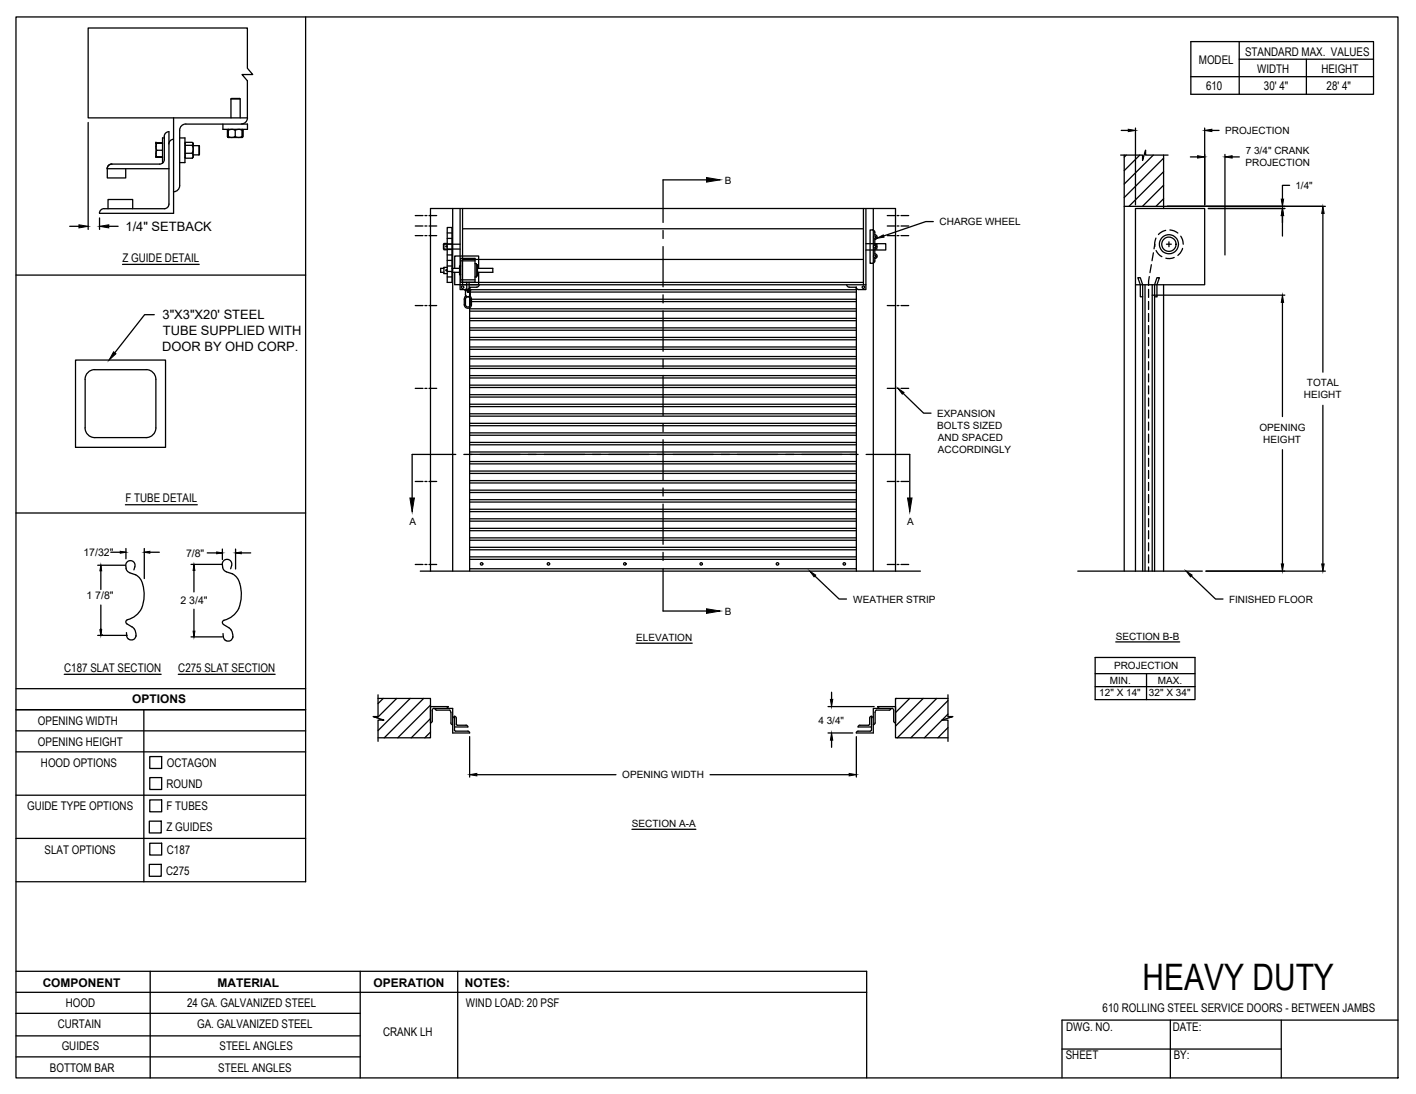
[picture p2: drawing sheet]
<svg xmlns="http://www.w3.org/2000/svg" width="279mm" height="216mm" viewBox="0 0 279 216" stroke-linecap="round" stroke-linejoin="round" font-family="sans-serif">
<!-- layer: ANNOTATIONS -->
<g fill="none" stroke="#000" stroke-width=".25">
<path d="M17.4 24.2v21.1M221.2 25.7h1.4M224 25.3v15.1M234.9 31h1.4M237.7 25.3v15.1M239.1 25.7h1.4M241.7 30.5v19.8M243.1 31h1.4M254.5 36.6h-1.5v2.7M13.8 44.7h1.8M19.6 43v2.3M21.5 44.7h1.8"/>
<path d="M184.2 43.7h-1.5l-8.3 2.9M227.3 58.3h26.2M229.7 40.7h31.8M238.4 41.1h15.1M253 42.5v4.1M253 59.7v22.5M261 42.1v31.3M30.4 62.1h-1.9l-5.9 7.5M178.2 77.6l4 3.9h1.5M261 80v31.3M253 88.8v22.5M19.3 111.5h5.3"/>
<path d="M19.9 111.5v4.8M19.9 119.4v6M21.9 109h2.9M24.8 108.2v2.1M28.5 108.2v6M28.5 109h2.9M37.7 111.4h6.2M38.3 111.4v5.4M40.9 109.1h3M43.9 108.4v2M46.5 108.4v3.9M46.5 109.1h3"/>
<path d="M160.8 113.7l4.8 4.5h1.4M235.1 113.7l4.7 4.5h1.5M238 112.7h23.5M19.3 125.4h5.8M37.7 125.7h6.2M38.3 120.2v5.5M125.5 126.9h11.1M163.4 139.4h9.1M164.1 136.6v1.4M216.1 129.8h19.7v8.3h-19.7zM216.1 132.9h19.7M216.1 135.5h19.7"/>
<path d="M220.2 126.7h12.6M226.2 132.9v5.2M92.7 145.4v8M94.1 152.9h27.4M140.1 152.9h27.5M163.4 144.7h4.9M164.1 146.1v1.4M169 145.4v8M124.7 163.7h12.6"/>
</g>
<!-- layer: CRANK LH -->
<g fill="none" stroke="#000" stroke-width=".25">
<path d="M221.1 30.6h4.3v1l.6-2v1h4.5M221.8 30.6v82.1M222.2 30.6l-.4 .4M224.9 30.6l-3.1 3.1M227.6 30.6l-5.8 5.7M229.6 30.6v10.5M229.6 31.2l-7.8 7.8M229.6 33.9l-6.8 6.8M229.6 36.6l-4.2 4.1M229.6 39.2l-1.5 1.5M81.9 42.5h1.6M81.9 44.6h1.6"/>
<path d="M81.9 46.5h1.6M83.8 42.5h.4M83.8 44.6h.4M83.8 46.5h.4M84.6 42.5h1.6M84.6 44.6h1.6M84.6 46.5h1.6M87.6 53h-.6v.7h.6M88.1 53.3h.1M88.1 48.6h.1M88.2 48h-.6v1.3h.6M88.2 44.9h1v10.8h-1z"/>
<path d="M88.2 49.2h1M88.2 48.2h1M88.2 54.7h1M88.2 53.6h1M88.2 52.5h1M88.2 51.4h1M88.2 50.3h1M88.2 47.1h1M88.2 46h1M88.2 52.8h-.6v1.2h.6M89.2 53h1.5M89.2 53.7h1.5"/>
<path d="M89.3 41.1v71.6M89.7 53v-2.5h4.7v2.5M89.7 53.7v2.5h81.2M90.8 41.1v16.1h1.4l.4-.3 .1-.2v56M90.8 48.2h-3.3v.9h3.3M90.9 52.5h-.2v1.7h.2M90.9 51h2.8v4.7h-2.8zM90.9 55.2h2.8M90.9 51.5h2.8M91.3 41.1v15.1M91.3 55.7h79.1M91.3 45.1h79.1"/>
<path d="M91.3 51.2h79.1M91.8 57.3l-.1-.1 .1-.1h1l.1 .1-.1 .1M91.8 57.4h1v.7a.48 .48 0 0 1-.5 .5 .48 .48 0 0 1-.5-.5zM91.9 58.2l-.3 .7a2.17 2.17 0 0 0 .2 1.7 .71 .71 0 0 0 .8 .2 .71 .71 0 0 0 .4-.7v-1l-.1-.5M91.9 58.8a.48 .48 0 0 1 .5-.2 .48 .48 0 0 1 .4 .4v1.1a.48 .48 0 0 1-.5 .5 .48 .48 0 0 1-.5-.5zM92.1 55.7v1.4M92.6 55.7v1.4M92.7 59.5h76.3M92.7 59.1h76.3M92.7 57.6h76.3M92.8 58.2l.1 .4M93.7 52h.3v2.7h-.3"/>
<path d="M94 52.3h.2v2.1h-.2M94.2 53h3v.7h-3M94.4 53.7v2.5M94.6 56.2l-.1 .2-.4 .3h-1.4v.5h76.3v-.5h-1.4M167.1 56.2l.2 .4 .2 .1M170.4 41.1v15.1M170.9 41.1v16.1h-1.5l-.2-.1-.2-.4v56M170.9 48.1h3.9v1.2h-3.9M172.3 41.1v71.6M172.6 48.2a.48 .48 0 0 1 .5 .5 .48 .48 0 0 1-.5 .4M172.6 48.2v-.9a.48 .48 0 0 0 .5-.5 .48 .48 0 0 0-.5-.5v-.5l-.2-.4h-.7v6.6l.7-.1 .1-.2 .1-.7a.48 .48 0 0 0 .5-.4 .48 .48 0 0 0-.5-.5v-1M172.6 48.2h.5"/>
<path d="M172.6 49.1h.5M175.1 42.5h1.5M175.1 44.6h1.5M175.1 46.5h1.5M177 42.5h.4M177 44.6h.4M177 46.5h.4M177.8 42.5h1.5M177.8 44.6h1.5M177.8 46.5h1.5M221.8 40.7h7.8M224 56.2h13.7v-15.1h-13.7v71.6"/>
<path d="M225.5 58.6h-.5v-2.4l-.5-1.4h.5l.5 1.4v56.5M225.9 56.2v56.5M226.6 57.1v1.6M226.6 59.5v1.6M226.8 54.6l-.2 1.7M227.2 52.2l-.3 1.6M227.4 56.2v56.5M227.6 49.9l-.3 1.6M227.8 58.6h.5v-2.4l.5-1.4h-.5l-.5 1.4v56.5M227.9 48.2l-.2 .9M228.1 47l-.3 1 .1 .6M228.1 49.4l.5 .8 .7 .5"/>
<path d="M229.6 56.2v56.5M230 45.5l-.6 .2-.8 .6M230.2 48.2h.9M230.7 47.7v1M230.8 45.4l.9 .2 .7 .4M231.7 50.8l-.9 .2-.8-.1M233 46.6l.3 .7 .2 .9M233.3 49l-.4 1-.5 .4M81.9 60.3h1.6M81.9 76.6h1.6M83.8 60.3h.4M83.8 76.6h.4"/>
<path d="M84.6 60.3h1.6M84.6 76.6h1.6M92.7 79.8h76.3M92.7 78.4h76.3M92.7 77.9h76.3M92.7 76.5h76.3M92.7 76h76.3M92.7 74.6h76.3M92.7 74.1h76.3M92.7 72.7h76.3M92.7 72.2h76.3M92.7 70.8h76.3"/>
<path d="M92.7 70.4h76.3M92.7 68.9h76.3M92.7 68.5h76.3M92.7 67.1h76.3M92.7 66.6h76.3M92.7 65.2h76.3M92.7 64.7h76.3M92.7 63.3h76.3M92.7 62.8h76.3M92.7 61.4h76.3M92.7 60.9h76.3M175.1 60.3h1.5"/>
<path d="M175.1 76.6h1.5M177 60.3h.4M177 76.6h.4M177.8 60.3h1.5M177.8 76.6h1.5M226.6 61.9v1.6M226.6 64.3v1.5M226.6 66.6v1.6M226.6 69v1.6M226.6 71.4v1.6M226.6 73.8v1.6M226.6 76.2v1.5"/>
<path d="M226.6 78.5v1.6M81.9 95h1.6M83.8 95h.4M84.6 95h1.6M92.7 99.1h76.3M92.7 98.6h76.3M92.7 97.2h76.3M92.7 96.7h76.3M92.7 95.3h76.3M92.7 94.8h76.3M92.7 93.4h76.3M92.7 93h76.3"/>
<path d="M92.7 91.5h76.3M92.7 91.1h76.3M92.7 89.7h76.3M92.7 89.2h76.3M92.7 87.8h76.3M92.7 87.3h76.3M92.7 85.9h76.3M92.7 85.4h76.3M92.7 84h76.3M92.7 83.5h76.3M92.7 82.1h76.3M92.7 81.7h76.3"/>
<path d="M92.7 80.2h76.3M175.1 95h1.5M177 95h.4M177.8 95h1.5M226.6 80.9v1.6M226.6 83.3v1.6M226.6 85.7v1.6M226.6 88.1v1.6M226.6 90.4v1.6M226.6 92.8v1.6M226.6 95.2v1.6M226.6 97.6v1.6"/>
<path d="M226.6 100v1.6M81.9 111.4h1.6M82.9 112.7h98.7M83.8 111.4h.4M84.6 111.4h1.6M84.9 112.7v-71.6h91.8v71.6M92.7 112.2h76.3M92.7 110.4h76.3M92.7 109.9h76.3M92.7 108.5h76.3M92.7 108h76.3M92.7 106.6h76.3"/>
<path d="M92.7 106.2h76.3M92.7 104.7h76.3M92.7 104.3h76.3M92.7 102.8h76.3M92.7 102.4h76.3M92.7 101h76.3M92.7 100.5h76.3M175.1 111.4h1.5M177 111.4h.4M177.8 111.4h1.5M212.7 112.7h24.5M226.6 102.4v1.5"/>
<path d="M226.6 104.7v1.6M226.6 107.1v1.6M226.6 109.5v1.6M226.6 111.9v.8M74.6 137.8h10.3v7.8h-10.3M74.6 137.1v4.3h-1l2.2 .7h-1.2v4.2M75.6 137.8l-1 1.1M78.3 137.8l-3.9 3.9M80.9 137.8l-6.3 6.4M83.6 137.8l-7.8 7.8M84.9 139.1l-6.4 6.5M85.8 139.8l.4 .3h2.5l.3 .5"/>
<path d="M88.1 139.8l.3-.4h-3.5v3.3M173.5 139.8l-.3-.4h3.5v3.3M175.8 139.8l-.3 .3h-2.6l-.2 .5M176.8 137.8l-.1 .2M179.5 137.8l-2.8 2.8M182.2 137.8l-5.5 5.5M184.8 137.8l-7.7 7.8M187 137.8h-10.3v7.8h10.3M187 137.1v4.3h1l-2.1 .7h1.1v4.2M187 138.3l-7.3 7.3M84.9 141.8l-3.7 3.8M84.9 144.5l-1.1 1.1"/>
<path d="M85.3 140.3l.2-.5h3.8v4.9l3.4-.1-.4-.3M85.3 140.3v2l-.4 .4M89 142.7l.3 .3M89 140.6v2.1M89.3 141.5l.4 .3M89.7 143.5h2.6M92 143.1l.3 .4M92 143.1h-1.9l-.1-1.4-.3-.3v2.8l2.6 .1M169.7 143.1l-.4 .4h2.7M172.3 141.5l-.3 .3M172.7 142.7l-.4 .3M172.7 140.6v2.1"/>
<path d="M176.3 140.3l-.2-.5h-3.8v4.9l-3.3-.1 .3-.3 2.6-.1 .1-2.8-.4 .3-.1 1.4h-1.8M176.3 140.3v2l.4 .4M187 140.9l-4.6 4.7M187 143.6l-1.9 2"/>
<circle cx="88.1" cy="53.3" r=".1"/>
<circle cx="88.1" cy="48.6" r=".1"/>
<circle cx="91.3" cy="56.7" r=".24"/>
<circle cx="92.3" cy="57.6" r=".12"/>
<circle cx="170.4" cy="56.7" r=".24"/>
<circle cx="172.6" cy="46.8" r=".24"/>
<circle cx="172.6" cy="50.6" r=".24"/>
<circle cx="172.6" cy="48.7" r=".24"/>
<circle cx="230.6" cy="48.2" r="1.41"/>
<circle cx="230.7" cy="48.2" r="1.89"/>
<circle cx="95" cy="111.3" r=".24"/>
<circle cx="108.2" cy="111.3" r=".24"/>
<circle cx="123.3" cy="111.3" r=".24"/>
<circle cx="138.4" cy="111.3" r=".24"/>
<circle cx="153.4" cy="111.3" r=".24"/>
<circle cx="166.6" cy="111.3" r=".24"/>
</g>
<!-- layer: ANNOTATIONS -->
<g fill="#000" stroke="#000" stroke-width=".2">
<path d="M222.6 25.5l1.4 .2-1.4 .3zM236.3 30.7l1.4 .3-1.4 .2zM237.7 25.7l1.4-.2v.5zM241.7 31l1.4-.3v.5zM252.8 39.3h.5l-.3 1.4zM15.6 44.4l1.8 .3-1.8 .3zM19.6 44.7l1.9-.3v.6zM173 47l1.3-.6 .1 .4zM253 41.1l.3 1.4h-.5zM253 58.3l.3 1.4h-.5zM261 40.7l.3 1.4h-.5zM22.4 69.4l.5 .4-1.4 1.3z"/>
<path d="M177.2 76.6l1.2 .8-.4 .4zM19.9 111.5l.2 1.1h-.4zM23.7 108.8l1.1 .2-1.1 .2zM28.5 109l1.1-.2v.4zM38.3 111.5l.2 1.1h-.4zM42.8 108.9l1.1 .2-1.1 .2zM46.5 109.1l1.1-.2v.4zM159.8 112.7l1.2 .8-.4 .3zM234 112.7l1.2 .8-.3 .3zM252.8 111.3h.5l-.3 1.4zM260.8 111.3h.5l-.3 1.4zM19.7 124.3h.4l-.2 1.1z"/>
<path d="M38.1 124.6h.4l-.2 1.1zM163.9 138h.4l-.2 1.4zM92.7 152.9l1.4-.3v.5zM164.1 144.7l.2 1.4h-.4zM167.6 152.6l1.4 .3-1.4 .2z"/>
</g>
<!-- layer: SECTION CUTS -->
<g fill="none" stroke="#000" stroke-width=".25">
<path d="M139.4 35.5h-8.6v8.4M130.8 45.5v1.6M130.8 48.7v7.9M130.8 58.2v1.6M130.8 61.4v7.9M130.8 70.9v1.6M130.8 74.1v7.9M89.9 89.7h-8.6v8.6M91.5 89.7h1.6M94.7 89.7h7.9M104.2 89.7h1.6M107.4 89.7h7.9"/>
<path d="M116.9 89.7h1.6M120.1 89.7h7.9M129.6 89.7h1.6M130.8 83.6v1.6M130.8 86.8v7.9M130.8 96.3v1.6M130.8 99.5v7.9M132.8 89.7h7.9M142.3 89.7h1.6M145.5 89.7h7.9M155 89.7h1.6M158.2 89.7h7.9"/>
<path d="M167.7 89.7h1.6M170.9 89.7h8.6v8.6M130.8 109v1.6M130.8 112.2v8.4h8.6"/>
</g>
<path d="M139.4 35l2.7 .5-2.7 .4zM80.9 98.3h.9l-.5 2.7zM179.1 98.3h.9l-.5 2.7zM139.4 120.1l2.7 .5-2.7 .5z" fill="#000" stroke="#000" stroke-width=".2"/>
<!-- layer: DETAILS -->
<g fill="none" stroke="#000" stroke-width=".25">
<path d="M45.6 19.5l.1-.1h1.6l.1 .1v3.8M45.6 19.5v3.8M45.6 19.5h1.8M22.1 32.4a.92 .92 0 0 0-1 .9h12.2M24.8 33.3v1.8h-3.6v-1.9a.88 .88 0 0 1 .9-.8h9.4a.92 .92 0 0 0 .9-.9v-4.6a.89 .89 0 0 1 .9-.9v14.3M30.8 31h.1M30.8 28.3h.1M30.8 31h1.3M30.9 31h1.2M32.1 28.3h-1.3M32.1 28.2l-1.3 .1M32.1 29.7h-1.2l-.1 .6 .1 .7h1.2"/>
<path d="M32.1 28.3h-1.2l-.1 .7 .1 .7M32.1 28.3h-1.3v2.7h.1M32.4 27.2h-.3v4.9h.1M34.2 27.5a.92 .92 0 0 0-.9 .9M34.2 23.3v18.8h-14.6a.92 .92 0 0 1 .9-.9M35.5 27.2h1v4.9h-1M36.5 31h.1M36.5 28.3h.1M36.5 28.7h1.4l.2 .8-.2 .7h-1.4M36.7 24.5a1.22 1.22 0 0 0-1.2 1.2v10.9a1.22 1.22 0 0 1-1.3 1.2M36.7 24.5h12.1v1h-4.8v-1M37.9 28.7l.2-.3-.2-.3h-1.4v3.1h1.4l.2-.5-.2-.5"/>
<path d="M38 28.2l.1 .1v2.7l-.2 .2M38.1 28.7h1.2M38.1 30.6h1.2M39.3 28.7v1.9M44.9 26.9l.1 .2M44.9 25.7l.1-.2v.2M44.9 25.7v1.3M45 26.9v.2M45 25.5l-.1 .2M45 25.7l.7-.2 .7 .2v1.2l-.7 .2-.7-.2zM45 26.9v.2h2.8M45 27v-1.4l-.1 .1 .1 1.3"/>
<path d="M46.4 25.7l.7-.2 .7 .2M46.4 26.9l.7 .2 .7-.2v-1.4v1.6M47.8 26.9v.2M47.8 25.5l.1 .2-.1 1.4M47.8 25.6l.1 .1-.1 1.4M48.8 23.3v-7.4l-1-1.2h2.1l-1.1-1.2v-8h-31.4v17.8h31.4M48.8 23.3a1.22 1.22 0 0 1-1.2 1.2M21.3 41.2v-1.8h4.9v1.8M33.3 40.3a.92 .92 0 0 1-.9 .9h-11.8M14.9 71.1h17.8v17.2h-17.8zM16.8 74.9a1.88 1.88 0 0 1 1.9-1.9l10.1-.1a1.92 1.92 0 0 1 2 2M16.8 74.9v9.6"/>
<path d="M30.8 74.9v9.5a1.92 1.92 0 0 1-1.9 2h-10.2a1.92 1.92 0 0 1-1.9-2M24.9 112.1a1.07 1.07 0 0 0 .7 .9M25.6 113.1a3.3 3.3 0 0 1 2.8 3.5 5.2 5.2 0 0 1-2.1 5.2l-1.3 .6-.2 .3 .3 .4 .9 .6M26.6 111.8a.92 .92 0 0 0-.8-1.2 .92 .92 0 0 0-1 1.1l.1 .5M26.6 111.9l-.2 .6M43.9 111.4a.94 .94 0 0 1 1-1 .94 .94 0 0 1 .8 1.2l-.2 .6M43.9 111.5a1.31 1.31 0 0 0 .8 1.3l1.2 .4M45.8 113.2a3.6 3.6 0 0 1 1.8 3.3l-.1 2.2-.4 1.4M25 124.8v.6M25 125.4l.1 .5 .5 .3M26 123.7l.7 .8 .1 1M26.8 125.5a.88 .88 0 0 1-1.3 .7"/>
<path d="M26.8 125.5h.1M44 125l.1 .8 .3 .5M44.1 123.3l1 .6M45.1 123.8a1.68 1.68 0 0 1 .4 2.6l-.6 .1-.5-.2M46 125.7h.1M47.1 120.1a4.6 4.6 0 0 1-3.1 2.4l-.1 .5 .2 .2"/>
</g>
<!-- layer: ANNOTATIONS -->
<path d="M19.9 124.2h.1M20.2 125.4h.1M38.3 125.7h.1" fill="none" stroke="#000" stroke-width=".2"/>
<!-- layer: TITLE BLOCK -->
<g fill="none" stroke="#000" stroke-width=".25">
<path d="M3.2 3.3h272.6v209.4h-272.6zM60.3 3.3v170.7h-57.1M235 8.2h36v10.4h-36zM235 15.1h36M244.5 11.7h26.5M244.5 8.2v10.4M3.2 54.3h57.1M24.2 52.2h15.1M24.7 99.6h14.2M3.2 101.2h57.1M3.2 135.9h57.1M12.7 133.1h19.1"/>
<path d="M35.2 133.1h19.1M3.2 140.1h57.1M3.2 144.2h57.1M3.2 148.4h57.1M3.2 156.9h57.1M28.4 140.1v33.9M29.5 149.3h2.4v2.4h-2.4zM29.5 153.5h2.4v2.3h-2.4zM29.5 157.9h2.4v2.3h-2.4zM3.2 165.5h57.1M29.5 162.1h2.3v2.3h-2.3zM29.5 170.6h2.3v2.3h-2.3z"/>
<path d="M29.5 166.4h2.4v2.3h-2.4zM3.2 200h67.9M3.2 195.8h167.8M3.2 191.7h167.8v21M29.6 191.7v21M71.1 191.7v21M90.3 191.7v21M3.2 208.6h67.9M3.2 204.4h67.9M209.6 207h43.2M230.9 201.3v11.4M252.8 201.3v11.4"/>
<path d="M275.8 201.3h-66.2v11.4"/>
</g>
<!-- layer: 0 -->
<path d="M257.8 11.7v6.9" fill="none" stroke="#000" stroke-width=".25"/>
<text font-size="7.2" x="225.4" y="195.5">HEAVY DUTY</text>
<g font-size="2.5">
<text x="24.8" y="45.6">1/4&quot; SETBACK</text>
<text x="32.1" y="63">3&quot;X3&quot;X20' STEEL</text>
<text x="32" y="69.2">DOOR BY OHD CORP.</text>
<text x="32.1" y="66.1">TUBE SUPPLIED WITH</text>
</g>
<g font-size="2.4">
<text x="245.7" y="11.1">STANDARD MAX. VALUES</text>
<text x="236.6" y="12.7">MODEL</text>
<text x="238" y="17.8">610</text>
<text x="248.1" y="14.4">WIDTH</text>
<text x="249.4" y="17.8">30' 4&quot;</text>
<text x="260.7" y="14.4">HEIGHT</text>
<text x="261.8" y="17.8">28' 4&quot;</text>
<text x="24.2" y="51.7">Z GUIDE DETAIL</text>
<text x="24.7" y="99.1">F TUBE DETAIL</text>
<text x="12.7" y="132.6">C187 SLAT SECTION</text>
<text x="35.2" y="132.6">C275 SLAT SECTION</text>
<text x="7.5" y="143">OPENING WIDTH</text>
<text x="26.1" y="138.8">OPTIONS</text>
<text x="7.5" y="147.2">OPENING HEIGHT</text>
<text x="8.1" y="151.3">HOOD OPTIONS</text>
<text x="32.9" y="155.5">ROUND</text>
<text x="32.9" y="151.4">OCTAGON</text>
<text x="5.4" y="159.9">GUIDE TYPE OPTIONS</text>
<text x="32.9" y="159.9">F TUBES</text>
<text x="32.9" y="164.1">Z GUIDES</text>
<text x="8.8" y="168.4">SLAT OPTIONS</text>
<text x="32.8" y="172.6">C275</text>
<text x="32.9" y="168.5">C187</text>
<text x="8.4" y="194.7">COMPONENT</text>
<text x="42.9" y="194.7">MATERIAL</text>
<text x="73.7" y="194.7">OPERATION</text>
<text x="91.7" y="194.7">NOTES:</text>
<text x="11.4" y="202.8">CURTAIN</text>
<text x="13" y="198.8">HOOD</text>
<text x="36.9" y="198.6">24 GA. GALVANIZED STEEL</text>
<text x="38.9" y="202.9">GA. GALVANIZED STEEL</text>
<text x="91.9" y="198.6">WIND LOAD: 20 PSF</text>
<text x="210.4" y="203.6">DWG. NO.</text>
<text x="217.6" y="199.8">610 ROLLING STEEL SERVICE DOORS - BETWEEN JAMBS</text>
<text x="231.4" y="203.4">DATE:</text>
<text x="12.2" y="207.3">GUIDES</text>
<text x="43.3" y="207.2">STEEL ANGLES</text>
<text x="75.6" y="204.5">CRANK LH</text>
<text x="210.3" y="209.1">SHEET</text>
<text x="231.6" y="209">BY:</text>
<text x="9.8" y="211.5">BOTTOM BAR</text>
<text x="43.1" y="211.6">STEEL ANGLES</text>
</g>
<g font-size="2.1">
<text x="16.5" y="109.7">17/32&quot;</text>
<text x="36.7" y="109.9">7/8&quot;</text>
<text x="17.1" y="118.1">1 7/8&quot;</text>
<text x="35.6" y="119.3">2 3/4&quot;</text>
</g>
<g font-size="2">
<text x="241.7" y="26.4">PROJECTION</text>
<text x="245.8" y="32.9">PROJECTION</text>
<text x="245.8" y="30.5">7 3/4&quot; CRANK</text>
<text x="143" y="36.3">B</text>
<text x="255.6" y="37.3">1/4&quot;</text>
<text x="185.4" y="44.4">CHARGE WHEEL</text>
<text x="257.9" y="76.2">TOTAL</text>
<text x="184.9" y="82.3">EXPANSION</text>
<text x="257.3" y="78.6">HEIGHT</text>
<text x="184.9" y="84.6">BOLTS SIZED</text>
<text x="185.1" y="87">AND SPACED</text>
<text x="185.1" y="89.4">ACCORDINGLY</text>
<text x="248.5" y="85">OPENING</text>
<text x="249.3" y="87.4">HEIGHT</text>
<text x="80.8" y="103.6">A</text>
<text x="179" y="103.6">A</text>
<text x="168.4" y="118.9">WEATHER STRIP</text>
<text x="242.5" y="118.9">FINISHED FLOOR</text>
<text x="143" y="121.4">B</text>
<text x="125.5" y="126.5">ELEVATION</text>
<text x="220.2" y="126.3">SECTION B-B</text>
<text x="216.9" y="137.3">12&quot; X 14&quot;</text>
<text x="219" y="135">MIN.</text>
<text x="219.8" y="132.1">PROJECTION</text>
<text x="226.7" y="137.3">32&quot; X 34&quot;</text>
<text x="228.4" y="135">MAX.</text>
<text x="161.5" y="142.8">4 3/4&quot;</text>
<text x="122.8" y="153.6">OPENING WIDTH</text>
<text x="124.7" y="163.2">SECTION A-A</text>
</g>
</svg>
